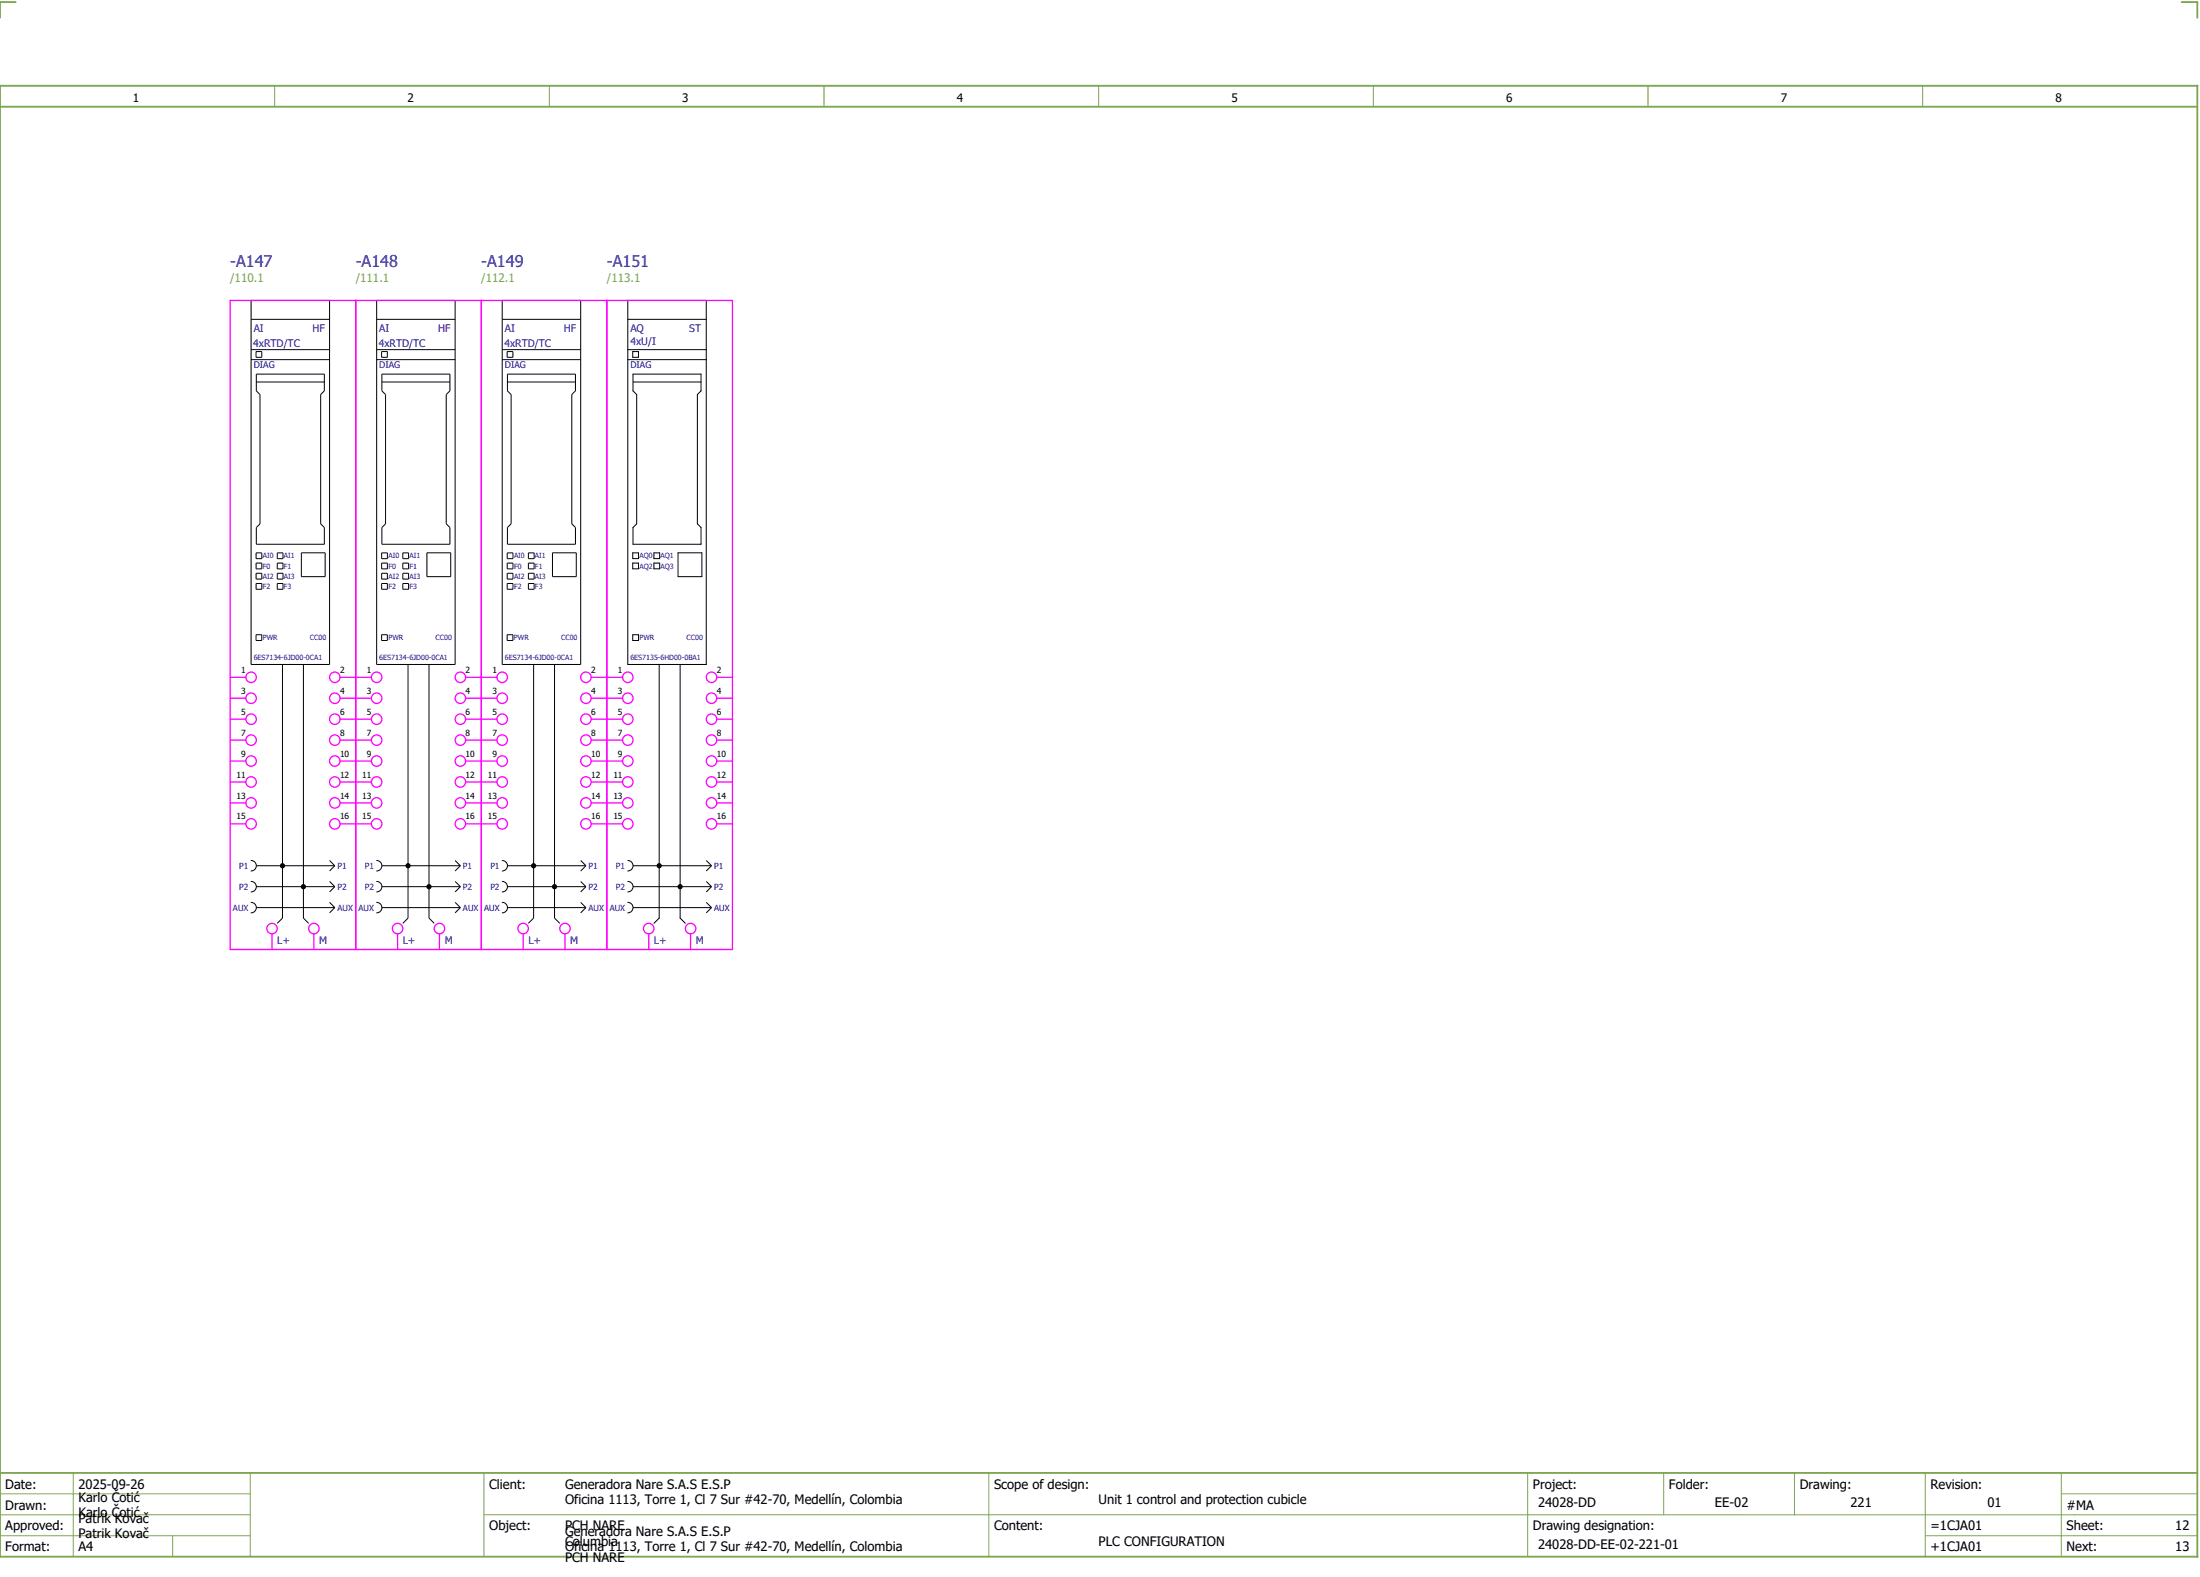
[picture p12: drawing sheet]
<svg xmlns="http://www.w3.org/2000/svg" width="421mm" height="301mm" viewBox="0 0 421 301" stroke-linecap="round" stroke-linejoin="round" font-family="sans-serif">
<path d="M0 16.4h420v281h-420zM3 .4h-3v3M417 .4h3v3M0 20.4h420M0 281.4h420" fill="none" stroke="#7ca552" stroke-width=".35"/>
<g fill="none" stroke="#7ca552" stroke-width=".19">
<path d="M52.5 16.4v4M105 16.4v4M157.5 16.4v4M210 16.4v4M262.5 16.4v4M315 16.4v4M367.5 16.4v4M0 285.4h47.8M0 293.4h47.8M14 281.4v16M33 293.4v4M47.8 281.4v16"/>
<path d="M47.8 289.4h-47.8M92.5 281.4v16M92.5 289.4h327.5M189 281.4v16M292 281.4v15.8M318 281.4v8M343 281.4v8M368 281.4v15.8M368 293.4h52M394 285.4h26M394 281.4v15.8"/>
</g>
<g fill="none" stroke="#000" stroke-width=".19">
<path d="M48 57.4h15v69.5h-15zM72 57.4h15v69.5h-15zM96 57.4h15v69.5h-15zM120 57.4h15v69.5h-15zM48 68.7h15M48 66.8h15M48 61h15M48.9 68.3h1.1M48.9 68.3v-1.1h1.1v1.1M49 71.5h13v3.2l-.7 .7v24.7l.7 .7v3.2h-13v-3.2l.7-.7v-24.7l-.7-.7zM49 73h13M72 68.7h15"/>
<path d="M72 66.8h15M72 61h15M72.9 68.3h1.1M72.9 68.3v-1.1h1.1v1.1M73 71.5h13v3.2l-.7 .7v24.7l.7 .7v3.2h-13v-3.2l.7-.7v-24.7l-.7-.7zM73 73h13M96 68.7h15M96 66.8h15M96 61h15M96.9 68.3h1.1M96.9 68.3v-1.1h1.1v1.1M97 71.5h13v3.2l-.7 .7v24.7l.7 .7v3.2h-13v-3.2l.7-.7v-24.7l-.7-.7z"/>
<path d="M97 73h13M120 68.7h15M120 66.8h15M120 61h15M120.9 67.2h1.1v1.1h-1.1zM121 71.5h13v3.2l-.7 .7v24.7l.7 .7v3.2h-13v-3.2l.7-.7v-24.7l-.7-.7zM121 73h13M48.9 111.5h1.1v1.1h-1.1zM48.9 107.6h1.1v1.1h-1.1zM48.9 105.6h1.1v1.1h-1.1zM48.9 109.5h1.1v1.1h-1.1zM53 111.5h1.1v1.1h-1.1z"/>
<path d="M53 109.5h1.1v1.1h-1.1zM53 107.6h1.1v1.1h-1.1zM53 105.6h1.1v1.1h-1.1zM57.6 105.6h4.6v4.6h-4.6zM72.9 107.6h1.1v1.1h-1.1zM72.9 105.6h1.1v1.1h-1.1zM72.9 111.5h1.1v1.1h-1.1zM72.9 109.5h1.1v1.1h-1.1zM77 111.5h1.1v1.1h-1.1zM77 107.6h1.1v1.1h-1.1zM77 109.5h1.1v1.1h-1.1zM77 105.6h1.1v1.1h-1.1z"/>
<path d="M81.6 105.6h4.6v4.6h-4.6zM96.9 111.5h1.1v1.1h-1.1zM96.9 107.6h1.1v1.1h-1.1zM96.9 105.6h1.1v1.1h-1.1zM96.9 109.5h1.1v1.1h-1.1zM101 111.5h1.1v1.1h-1.1zM101 109.5h1.1v1.1h-1.1zM101 107.6h1.1v1.1h-1.1zM101 105.6h1.1v1.1h-1.1zM105.6 105.6h4.6v4.6h-4.6zM120.9 105.6h1.1v1.1h-1.1zM120.9 107.6h1.1v1.1h-1.1z"/>
<path d="M125 107.6h1.1v1.1h-1.1zM125 105.6h1.1v1.1h-1.1zM129.6 105.6h4.6v4.6h-4.6zM48.9 121.3h1.1v1.1h-1.1zM54 126.9v48.5l-1 1M58 126.9v48.5l1 1M72.9 121.3h1.1v1.1h-1.1zM78 126.9v48.5l-1 1M82 126.9v48.5l1 1M96.9 121.3h1.1v1.1h-1.1zM102 126.9v48.5l-1 1M106 126.9v48.5l1 1"/>
<path d="M120.9 121.3h1.1v1.1h-1.1zM126 126.9v48.5l-1 1M130 126.9v48.5l1 1M48 164.4a1 1 0 0 1 1 1 1 1 0 0 1-1 1M48 168.4a1 1 0 0 1 1 1 1 1 0 0 1-1 1M48 172.4a1 1 0 0 1 1 1 1 1 0 0 1-1 1M49 165.4h15M49 169.4h15M49 173.4h15M63 168.4l1 1M63 164.4l1 1M63 172.4l1 1"/>
<path d="M64 169.4l-1 1M64 165.4l-1 1M64 173.4l-1 1M72 164.4a1 1 0 0 1 1 1 1 1 0 0 1-1 1M72 168.4a1 1 0 0 1 1 1 1 1 0 0 1-1 1M72 172.4a1 1 0 0 1 1 1 1 1 0 0 1-1 1M73 165.4h15M73 169.4h15M73 173.4h15M87 168.4l1 1M87 164.4l1 1M87 172.4l1 1"/>
<path d="M88 169.4l-1 1M88 165.4l-1 1M88 173.4l-1 1M96 164.4a1 1 0 0 1 1 1 1 1 0 0 1-1 1M96 168.4a1 1 0 0 1 1 1 1 1 0 0 1-1 1M96 172.4a1 1 0 0 1 1 1 1 1 0 0 1-1 1M97 165.4h15M97 169.4h15M97 173.4h15M111 168.4l1 1M111 164.4l1 1M111 172.4l1 1"/>
<path d="M112 169.4l-1 1M112 165.4l-1 1M112 173.4l-1 1M120 164.4a1 1 0 0 1 1 1 1 1 0 0 1-1 1M120 168.4a1 1 0 0 1 1 1 1 1 0 0 1-1 1M120 172.4a1 1 0 0 1 1 1 1 1 0 0 1-1 1M121 165.4h15M121 169.4h15M121 173.4h15M135 168.4l1 1M135 164.4l1 1M135 172.4l1 1"/>
<path d="M136 165.4l-1 1M136 169.4l-1 1M136 173.4l-1 1"/>
</g>
<g fill="none" stroke="#f0f" stroke-width=".25">
<path d="M44 57.4h96v124h-96zM68 57.4v124M92 57.4v124M116 57.4v124M44 129.4h3M44 133.4h3M44 137.4h3M65 129.4h6M65 133.4h6M65 137.4h6M89 129.4h6M89 133.4h6"/>
<path d="M89 137.4h6M113 129.4h6M113 133.4h6M113 137.4h6M137 129.4h3M137 133.4h3M137 137.4h3M44 141.4h3M44 145.4h3M44 149.4h3M44 153.4h3M44 157.4h3"/>
<path d="M65 141.4h6M65 145.4h6M65 149.4h6M65 153.4h6M65 157.4h6M89 141.4h6M89 145.4h6M89 149.4h6M89 153.4h6M89 157.4h6M113 141.4h6M113 145.4h6"/>
<path d="M113 149.4h6M113 153.4h6M113 157.4h6M137 141.4h3M137 145.4h3M137 149.4h3M137 153.4h3M137 157.4h3M52 178.4v3M60 178.4v3M76 178.4v3M84 178.4v3"/>
<path d="M100 178.4v3M108 178.4v3M124 178.4v3M132 178.4v3"/>
<circle cx="48" cy="133.4" r="1"/>
<circle cx="48" cy="129.4" r="1"/>
<circle cx="48" cy="137.4" r="1"/>
<circle cx="64" cy="133.4" r="1"/>
<circle cx="64" cy="129.4" r="1"/>
<circle cx="64" cy="137.4" r="1"/>
<circle cx="72" cy="133.4" r="1"/>
<circle cx="72" cy="129.4" r="1"/>
<circle cx="72" cy="137.4" r="1"/>
<circle cx="88" cy="133.4" r="1"/>
<circle cx="88" cy="129.4" r="1"/>
<circle cx="88" cy="137.4" r="1"/>
<circle cx="96" cy="133.4" r="1"/>
<circle cx="96" cy="129.4" r="1"/>
<circle cx="96" cy="137.4" r="1"/>
<circle cx="112" cy="133.4" r="1"/>
<circle cx="112" cy="129.4" r="1"/>
<circle cx="112" cy="137.4" r="1"/>
<circle cx="120" cy="133.4" r="1"/>
<circle cx="120" cy="129.4" r="1"/>
<circle cx="120" cy="137.4" r="1"/>
<circle cx="136" cy="133.4" r="1"/>
<circle cx="136" cy="129.4" r="1"/>
<circle cx="136" cy="137.4" r="1"/>
<circle cx="48" cy="153.4" r="1"/>
<circle cx="48" cy="157.4" r="1"/>
<circle cx="48" cy="145.4" r="1"/>
<circle cx="48" cy="141.4" r="1"/>
<circle cx="48" cy="149.4" r="1"/>
<circle cx="64" cy="153.4" r="1"/>
<circle cx="64" cy="157.4" r="1"/>
<circle cx="64" cy="145.4" r="1"/>
<circle cx="64" cy="141.4" r="1"/>
<circle cx="64" cy="149.4" r="1"/>
<circle cx="72" cy="153.4" r="1"/>
<circle cx="72" cy="157.4" r="1"/>
<circle cx="72" cy="145.4" r="1"/>
<circle cx="72" cy="141.4" r="1"/>
<circle cx="72" cy="149.4" r="1"/>
<circle cx="88" cy="153.4" r="1"/>
<circle cx="88" cy="157.4" r="1"/>
<circle cx="88" cy="145.4" r="1"/>
<circle cx="88" cy="141.4" r="1"/>
<circle cx="88" cy="149.4" r="1"/>
<circle cx="96" cy="153.4" r="1"/>
<circle cx="96" cy="157.4" r="1"/>
<circle cx="96" cy="145.4" r="1"/>
<circle cx="96" cy="141.4" r="1"/>
<circle cx="96" cy="149.4" r="1"/>
<circle cx="112" cy="153.4" r="1"/>
<circle cx="112" cy="157.4" r="1"/>
<circle cx="112" cy="145.4" r="1"/>
<circle cx="112" cy="141.4" r="1"/>
<circle cx="112" cy="149.4" r="1"/>
<circle cx="120" cy="153.4" r="1"/>
<circle cx="120" cy="157.4" r="1"/>
<circle cx="120" cy="145.4" r="1"/>
<circle cx="120" cy="141.4" r="1"/>
<circle cx="120" cy="149.4" r="1"/>
<circle cx="136" cy="153.4" r="1"/>
<circle cx="136" cy="157.4" r="1"/>
<circle cx="136" cy="145.4" r="1"/>
<circle cx="136" cy="141.4" r="1"/>
<circle cx="136" cy="149.4" r="1"/>
<circle cx="52" cy="177.4" r="1"/>
<circle cx="60" cy="177.4" r="1"/>
<circle cx="76" cy="177.4" r="1"/>
<circle cx="84" cy="177.4" r="1"/>
<circle cx="100" cy="177.4" r="1"/>
<circle cx="108" cy="177.4" r="1"/>
<circle cx="124" cy="177.4" r="1"/>
<circle cx="132" cy="177.4" r="1"/>
</g>
<g fill="#000">
<circle cx="54" cy="165.4" r=".5"/>
<circle cx="58" cy="169.4" r=".5"/>
<circle cx="78" cy="165.4" r=".5"/>
<circle cx="82" cy="169.4" r=".5"/>
<circle cx="102" cy="165.4" r=".5"/>
<circle cx="106" cy="169.4" r=".5"/>
<circle cx="126" cy="165.4" r=".5"/>
<circle cx="130" cy="169.4" r=".5"/>
</g>
<g font-size="3.1" fill="#00f">
<text x="44" y="51.1">-A147</text>
<text x="68" y="51.1">-A148</text>
<text x="92" y="51.1">-A149</text>
<text x="116" y="51.1">-A151</text>
</g>
<g font-size="2.5">
<text x="1" y="284.4">Date:</text>
<text x="15" y="286.9">Karlo Čotić</text>
<text x="15" y="284.4">2025-09-26</text>
<text x="93.5" y="284.4">Client:</text>
<text x="108" y="284.4">Generadora Nare S.A.S E.S.P</text>
<text x="108" y="287.4">Oficina 1113, Torre 1, Cl 7 Sur #42-70, Medellín, Colombia</text>
<text x="190" y="284.4">Scope of design:</text>
<text x="210" y="287.4">Unit 1 control and protection cubicle</text>
<text x="293" y="284.4">Project:</text>
<text x="294" y="287.9">24028-DD</text>
<text x="319" y="284.4">Folder:</text>
<text x="327.8" y="287.9">EE-02</text>
<text x="344" y="284.4">Drawing:</text>
<text x="353.7" y="287.9">221</text>
<text x="369" y="284.4">Revision:</text>
<text x="379.9" y="287.9">01</text>
<text x="1" y="288.4">Drawn:</text>
<text x="1" y="292.4">Approved:</text>
<text x="15" y="289.9">Karlo Čotić</text>
<text x="15" y="290.9">Patrik Kovač</text>
<text x="15" y="293.9">Patrik Kovač</text>
<text x="93.5" y="292.4">Object:</text>
<text x="108" y="293.4">Generadora Nare S.A.S E.S.P</text>
<text x="108" y="292.4">PCH NARE</text>
<text x="190" y="292.4">Content:</text>
<text x="293" y="292.4">Drawing designation:</text>
<text x="369" y="292.4">=1CJA01</text>
<text x="395" y="292.4">Sheet:</text>
<text x="395" y="288.4">#MA</text>
<text x="415.8" y="292.4">12</text>
<text x="1" y="296.4">Format:</text>
<text x="15" y="296.4">A4</text>
<text x="108" y="296.4">Oficina 1113, Torre 1, Cl 7 Sur #42-70, Medellín, Colombia</text>
<text x="108" y="295.4">Columbia</text>
<text x="108" y="298.4">PCH NARE</text>
<text x="210" y="295.4">PLC CONFIGURATION</text>
<text x="294" y="295.9">24028-DD-EE-02-221-01</text>
<text x="369" y="296.4">+1CJA01</text>
<text x="395" y="296.4">Next:</text>
<text x="415.8" y="296.4">13</text>
</g>
<g font-size="2.2">
<text x="25.4" y="19.4">1</text>
<text x="77.9" y="19.4">2</text>
<text x="130.4" y="19.4">3</text>
<text x="182.9" y="19.4">4</text>
<text x="235.4" y="19.4">5</text>
<text x="287.9" y="19.4">6</text>
<text x="340.4" y="19.4">7</text>
<text x="392.9" y="19.4">8</text>
</g>
<g font-size="2.2" fill="#7ca552">
<text x="44" y="53.9">/110.1</text>
<text x="68" y="53.9">/111.1</text>
<text x="92" y="53.9">/112.1</text>
<text x="116" y="53.9">/113.1</text>
</g>
<g font-size="2" fill="#00f">
<text x="48.5" y="63.5">AI</text>
<text x="59.7" y="63.5">HF</text>
<text x="72.5" y="63.5">AI</text>
<text x="83.7" y="63.5">HF</text>
<text x="96.5" y="63.5">AI</text>
<text x="107.7" y="63.5">HF</text>
<text x="120.5" y="63.5">AQ</text>
<text x="120.5" y="66">4xU/I</text>
<text x="131.7" y="63.5">ST</text>
<text x="48.4" y="66.2">4xRTD/TC</text>
<text x="72.4" y="66.2">4xRTD/TC</text>
<text x="96.4" y="66.2">4xRTD/TC</text>
<text x="53" y="180.4">L+</text>
<text x="61" y="180.4">M</text>
<text x="77" y="180.4">L+</text>
<text x="85" y="180.4">M</text>
<text x="101" y="180.4">L+</text>
<text x="109" y="180.4">M</text>
<text x="125" y="180.4">L+</text>
<text x="133" y="180.4">M</text>
</g>
<g font-size="1.7" fill="#00f">
<text x="48.5" y="70.3">DIAG</text>
<text x="72.5" y="70.3">DIAG</text>
<text x="96.5" y="70.3">DIAG</text>
<text x="120.5" y="70.3">DIAG</text>
</g>
<g font-size="1.6">
<text x="46.1" y="128.6">1</text>
<text x="65" y="128.6">2</text>
<text x="70.1" y="128.6">1</text>
<text x="89" y="128.6">2</text>
<text x="94.1" y="128.6">1</text>
<text x="113" y="128.6">2</text>
<text x="118.1" y="128.6">1</text>
<text x="137" y="128.6">2</text>
<text x="46.1" y="132.6">3</text>
<text x="46.1" y="136.6">5</text>
<text x="65" y="132.6">4</text>
<text x="65" y="136.6">6</text>
<text x="70.1" y="132.6">3</text>
<text x="70.1" y="136.6">5</text>
<text x="89" y="132.6">4</text>
<text x="89" y="136.6">6</text>
<text x="94.1" y="132.6">3</text>
<text x="94.1" y="136.6">5</text>
<text x="113" y="132.6">4</text>
<text x="113" y="136.6">6</text>
<text x="118.1" y="132.6">3</text>
<text x="118.1" y="136.6">5</text>
<text x="137" y="132.6">4</text>
<text x="137" y="136.6">6</text>
<text x="46.1" y="140.6">7</text>
<text x="65" y="140.6">8</text>
<text x="70.1" y="140.6">7</text>
<text x="89" y="140.6">8</text>
<text x="94.1" y="140.6">7</text>
<text x="113" y="140.6">8</text>
<text x="118.1" y="140.6">7</text>
<text x="137" y="140.6">8</text>
<text x="45.2" y="148.6">11</text>
<text x="46.1" y="144.6">9</text>
<text x="65" y="144.6">10</text>
<text x="65" y="148.6">12</text>
<text x="69.2" y="148.6">11</text>
<text x="70.1" y="144.6">9</text>
<text x="89" y="144.6">10</text>
<text x="89" y="148.6">12</text>
<text x="93.2" y="148.6">11</text>
<text x="94.1" y="144.6">9</text>
<text x="113" y="144.6">10</text>
<text x="113" y="148.6">12</text>
<text x="117.2" y="148.6">11</text>
<text x="118.1" y="144.6">9</text>
<text x="137" y="144.6">10</text>
<text x="137" y="148.6">12</text>
<text x="45.2" y="152.6">13</text>
<text x="65" y="152.6">14</text>
<text x="69.2" y="152.6">13</text>
<text x="89" y="152.6">14</text>
<text x="93.2" y="152.6">13</text>
<text x="113" y="152.6">14</text>
<text x="117.2" y="152.6">13</text>
<text x="137" y="152.6">14</text>
<text x="45.2" y="156.6">15</text>
<text x="65" y="156.6">16</text>
<text x="69.2" y="156.6">15</text>
<text x="89" y="156.6">16</text>
<text x="93.2" y="156.6">15</text>
<text x="113" y="156.6">16</text>
<text x="117.2" y="156.6">15</text>
<text x="137" y="156.6">16</text>
</g>
<g font-size="1.6" fill="#00f">
<text x="45.7" y="166">P1</text>
<text x="64.5" y="166">P1</text>
<text x="69.7" y="166">P1</text>
<text x="88.5" y="166">P1</text>
<text x="93.7" y="166">P1</text>
<text x="112.5" y="166">P1</text>
<text x="117.7" y="166">P1</text>
<text x="136.5" y="166">P1</text>
<text x="45.7" y="170">P2</text>
<text x="64.5" y="170">P2</text>
<text x="69.7" y="170">P2</text>
<text x="88.5" y="170">P2</text>
<text x="93.7" y="170">P2</text>
<text x="112.5" y="170">P2</text>
<text x="117.7" y="170">P2</text>
<text x="136.5" y="170">P2</text>
<text x="44.5" y="174">AUX</text>
<text x="64.5" y="174">AUX</text>
<text x="68.5" y="174">AUX</text>
<text x="88.5" y="174">AUX</text>
<text x="92.5" y="174">AUX</text>
<text x="112.5" y="174">AUX</text>
<text x="116.5" y="174">AUX</text>
<text x="136.5" y="174">AUX</text>
</g>
<g font-size="1.4" fill="#00f">
<text x="50.3" y="106.6">AI0</text>
<text x="54.3" y="106.6">AI1</text>
<text x="74.3" y="106.6">AI0</text>
<text x="78.3" y="106.6">AI1</text>
<text x="98.3" y="106.6">AI0</text>
<text x="102.3" y="106.6">AI1</text>
<text x="122.2" y="106.6">AQ0</text>
<text x="126.2" y="106.6">AQ1</text>
<text x="50.3" y="108.6">F0</text>
<text x="50.3" y="110.6">AI2</text>
<text x="50.3" y="112.6">F2</text>
<text x="54.3" y="108.6">F1</text>
<text x="54.3" y="110.6">AI3</text>
<text x="54.3" y="112.6">F3</text>
<text x="74.3" y="108.6">F0</text>
<text x="74.3" y="110.6">AI2</text>
<text x="74.3" y="112.6">F2</text>
<text x="78.3" y="108.6">F1</text>
<text x="78.3" y="110.6">AI3</text>
<text x="78.3" y="112.6">F3</text>
<text x="98.3" y="108.6">F0</text>
<text x="98.3" y="110.6">AI2</text>
<text x="98.3" y="112.6">F2</text>
<text x="102.3" y="108.6">F1</text>
<text x="102.3" y="110.6">AI3</text>
<text x="102.3" y="112.6">F3</text>
<text x="122.2" y="108.6">AQ2</text>
<text x="126.2" y="108.6">AQ3</text>
<text x="50.2" y="122.4">PWR</text>
<text x="59.2" y="122.4">CC00</text>
<text x="74.2" y="122.4">PWR</text>
<text x="83.2" y="122.4">CC00</text>
<text x="98.2" y="122.4">PWR</text>
<text x="107.2" y="122.4">CC00</text>
<text x="122.2" y="122.4">PWR</text>
<text x="131.2" y="122.4">CC00</text>
<text x="48.5" y="126.1">6ES7134-6JD00-0CA1</text>
<text x="72.5" y="126.1">6ES7134-6JD00-0CA1</text>
<text x="96.5" y="126.1">6ES7134-6JD00-0CA1</text>
<text x="120.5" y="126.1">6ES7135-6HD00-0BA1</text>
</g>
</svg>
